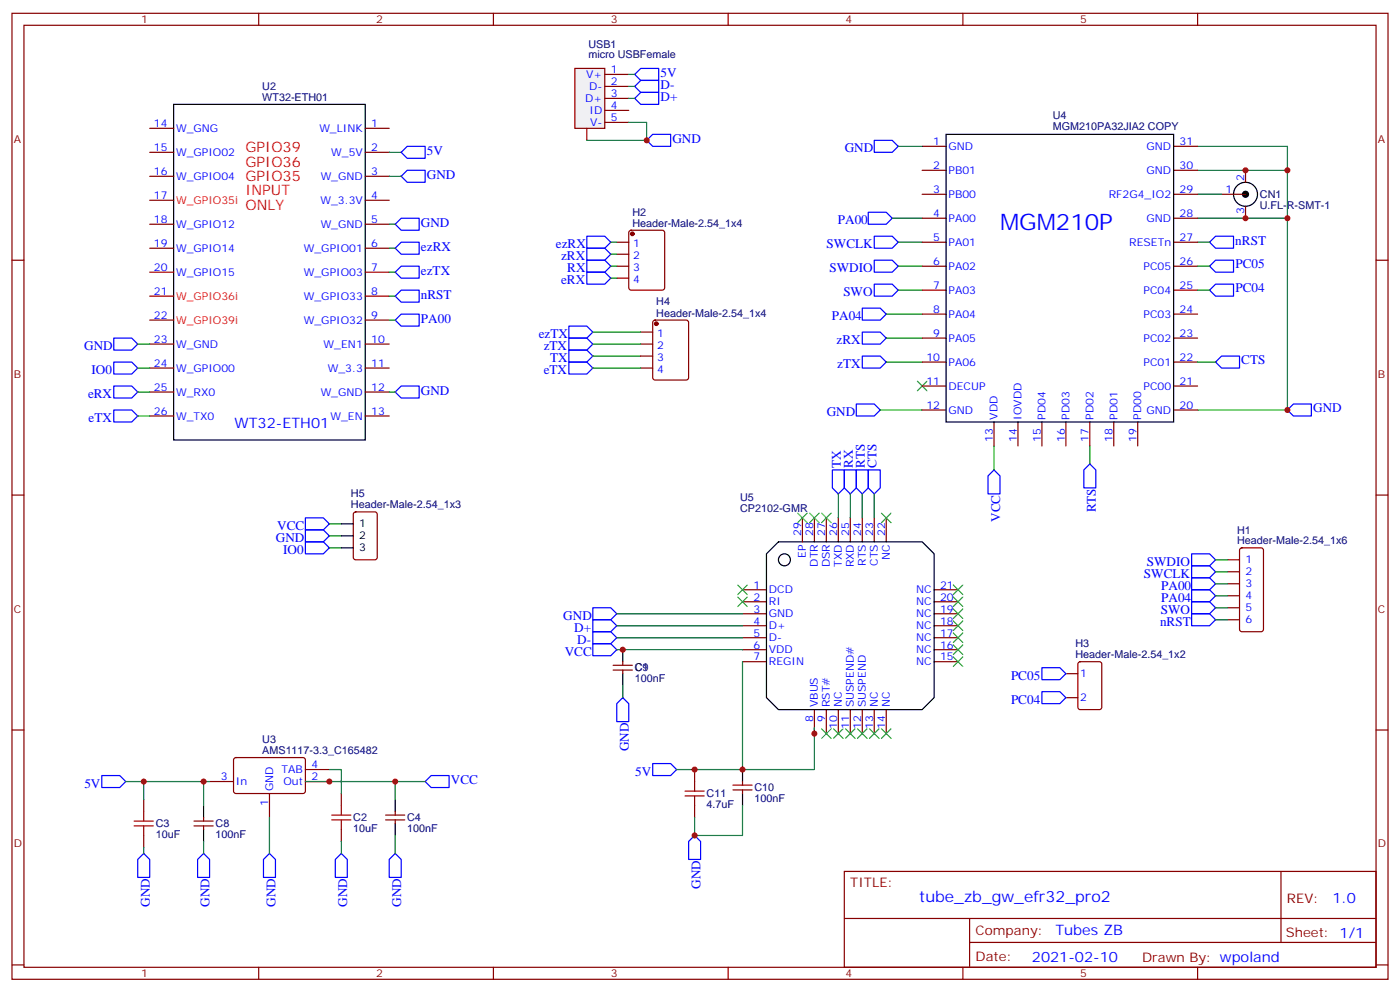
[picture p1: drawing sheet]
<svg xmlns="http://www.w3.org/2000/svg" width="412mm" height="292mm" viewBox="0 0 412 292" stroke-linecap="round" stroke-linejoin="round" font-family="sans-serif">
<g fill="none" stroke="#870000" stroke-width=".35">
<path d="M3.5 3.9h405.4v284.4h-405.4zM7.1 7.4h398.2v277.3h-398.2zM76.2 3.9v3.5M145.3 3.9v3.5M214.5 3.9v3.5M283.6 3.9v3.5M352.8 3.9v3.5M44.1 37.8h7.1M107.6 37.8h7.1M44.1 44.8h7.1M44.1 51.9h7.1M44.1 58.9h7.1"/>
<path d="M107.6 44.8h7.1M107.6 51.9h7.1M107.6 58.9h7.1M3.5 76.6h3.6M44.1 66h7.1M44.1 73.1h7.1M107.6 66h7.1M107.6 73.1h7.1M405.3 76.6h3.6M44.1 80.1h7.1M44.1 87.2h7.1M44.1 94.2h7.1"/>
<path d="M107.6 80.1h7.1M107.6 87.2h7.1M107.6 94.2h7.1M44.1 101.3h7.1M44.1 108.3h7.1M44.1 115.4h7.1M107.6 101.3h7.1M107.6 108.3h7.1M107.6 115.4h7.1M44.1 122.4h7.1M107.6 122.4h7.1M3.5 145.7h3.6"/>
<path d="M104.3 150.9l.5-.2h5.6l.7 .4v13l-.4 .6-5.9 .1-.7-.5v-12.9zM405.3 145.7h3.6M3.5 214.9h3.6M405.3 214.9h3.6M248.7 256.5h156.6v28.2h-156.6zM377.3 256.5v20.9M248.7 270.4h156.5M285.6 277.4h119.6M285.6 270.4v14.1M3.5 284h3.6M76.2 284.7v3.6M145.3 284.7v3.6"/>
<path d="M214.5 284.7v3.6M283.6 284.7v3.6M352.8 284.7v3.6M405.3 284h3.6"/>
</g>
<path d="M51.2 30.7h56.4v98.8h-56.4zM100.5 154.2h3.6M100.5 157.7h3.6M100.5 161.3h3.6" fill="none" stroke="#000" stroke-width=".35"/>
<path d="M116.4 73.1l1.8-1.8h5.3v3.5h-5.3zM116.4 66l1.8-1.8h5.3v3.6h-5.3zM116.4 87.2l1.8-1.8h5.3v3.5h-5.3zM116.4 80.1l1.8-1.7h5.3v3.5h-5.3zM116.4 94.2l1.8-1.7h5.3v3.5h-5.3zM33.5 113.6h5.3l1.8 1.8-1.8 1.8h-5.3zM33.5 106.6h5.3l1.8 1.7-1.8 1.8h-5.3zM33.5 120.7h5.3l1.8 1.7-1.8 1.8h-5.3zM90 152.4h5.2l1.8 1.8-1.8 1.8h-5.2zM90 156h5.2l1.8 1.7-1.8 1.8h-5.2zM90 159.5h5.2l1.8 1.8-1.8 1.7h-5.2z" fill="none" stroke="#00f" stroke-width=".35"/>
<path d="M114.7 44.8h3.5M114.7 73.1h1.7M114.7 66h1.7M114.7 87.2h1.7M114.7 80.1h1.7M114.7 94.2h1.7M40.6 115.4h3.5M40.6 108.3h3.5M40.6 122.4h3.5M97 154.2h3.5M97 157.7h3.5M97 161.3h3.5" fill="none" stroke="#008700" stroke-width=".35"/>
<path d="M169.3 20.1h8.9v17.7h-8.9z" fill="#f0f0f0" stroke="#870000" stroke-width=".35"/>
<g fill="none" stroke="#870000" stroke-width=".35">
<path d="M172.9 37.8v3.5M178.2 21.9h7M178.2 25.4h7M178.2 29h7M178.2 32.5h7M178.2 36h7M271.6 57.2h7.1M271.6 43.1h7.1M271.6 50.1h7.1M345.7 57.2h7.1M345.7 43.1h7.1M345.7 50.1h7.1"/>
<path d="M359.8 57.2h3.6M366.9 50.1v3.6M181.7 71.3h3.5M181.7 74.8h3.5M181.7 78.4h3.5M185.4 68l.5-.2h9.2l.6 .4 .1 16.5-.5 .7h-9.4l-.6-.5-.1-16.4zM271.6 71.3h7.1M271.6 78.4h7.1M271.6 64.2h7.1M345.7 71.3h7.1M345.7 78.4h7.1M345.7 64.2h7.1"/>
<path d="M366.9 60.7v3.5M181.7 81.9h3.5M188.7 97.8h3.6M192.5 94.4l.5-.2h9.1l.7 .5v16.5l-.4 .6-9.4 .1-.7-.5v-16.5zM271.6 85.4h7.1M271.6 92.5h7.1M271.6 99.5h7.1M345.7 85.4h7.1M345.7 92.5h7.1M345.7 99.5h7.1M188.7 101.3h3.6M188.7 104.8h3.6"/>
<path d="M188.7 108.3h3.6M271.6 106.6h7.1M271.6 113.6h7.1M345.7 106.6h7.1M345.7 113.6h7.1M271.6 120.7h7.1M292.8 124.2v7.1M299.9 124.2v7.1M306.9 124.2v7.1M314 124.2v7.1M321 124.2v7.1M328.1 124.2v7.1"/>
<path d="M335.1 124.2v7.1M345.7 120.7h7.1M236.4 152.4v7.1M239.9 152.4v7.1M243.4 152.4v7.1M246.9 152.4v7.1M250.5 152.4v7.1M254 152.4v7.1M257.5 152.4v7.1M261.1 152.4v7.1M218.7 173.6h7.1M218.7 177.1h7.1"/>
<path d="M275.2 173.6h7M275.2 177.1h7M361.6 164.8h3.5M361.6 168.3h3.5M361.6 171.8h3.5M361.6 175.4h3.5M361.6 178.9h3.5M365.4 161.5l.4-.2h5.7l.6 .4 .1 23.5-.5 .7h-5.9l-.6-.4-.1-23.5zM180.6 195.8h5.7M180.6 197.2h5.7M183.4 194.8v1M183.4 197.2v1.1"/>
<path d="M218.7 180.7h7.1M218.7 184.2h7.1M218.7 187.7h7.1M218.7 191.2h7.1M218.7 194.8h7.1M275.2 180.7h7M275.2 184.2h7M275.2 187.7h7M275.2 191.2h7M275.2 194.8h7M314 198.3h3.5M317.7 195l.5-.2h5.6l.7 .4 .1 13-.5 .6-5.9 .1-.6-.5-.1-12.9z"/>
<path d="M361.6 182.4h3.5M239.9 208.9v7M243.4 208.9v7M246.9 208.9v7M250.5 208.9v7M254 208.9v7M257.5 208.9v7M261.1 208.9v7M314 205.4h3.5M42.3 235.3v3.6M61.7 230h7.1M69 223.2l.5-.2h20l.5 .7-.1 9.4-.6 .5-20.1-.1-.4-.6v-9.2z"/>
<path d="M79.4 233.6v7M90 230h7M90 226.5h7M100.5 233.6v3.5M113.6 239.9h5.6M116.4 238.9v1M204.6 226.5v3.5M204.6 237.1v3.5M215.9 231.1h5.6M215.9 232.5h5.6M218.7 230v1.1M218.7 232.5v1.1"/>
<path d="M42.3 245.9v3.5M57.1 241.7h5.7M57.1 243.1h5.7M60 240.6v1.1M60 243.1v1.1M100.5 244.2v3.5M113.6 241.3h5.6M116.4 241.3v1.1"/>
</g>
<g fill="none" stroke="#008700" stroke-width=".35">
<path d="M185.2 36h5.3v5.3h-17.6M185.2 21.9h1.8M185.2 25.4h1.8M185.2 29h1.8M114.7 51.9h3.5M264.6 43.1h7M352.8 43.1h26.4v77.6h-26.4M352.8 50.1h26.4M352.8 57.2h7M179.9 71.3h1.8M179.9 74.8h1.8M179.9 78.4h1.8"/>
<path d="M262.8 64.2h8.8M264.6 71.3h7M264.6 78.4h7M352.8 71.3h3.5M352.8 78.4h3.5M352.8 64.2h26.4M174.6 97.8h14.1M179.9 81.9h1.8M261.1 99.5h10.5M261.1 92.5h10.5M264.6 85.4h7M352.8 85.4h3.5"/>
<path d="M40.6 101.3h3.5M114.7 115.4h1.7M174.6 104.8h14.1M174.6 101.3h14.1M174.6 108.3h14.1M261.1 106.6h10.5M352.8 106.6h5.3M259.3 120.7h12.3M292.8 131.3v7M321 131.3v5.3M246.9 145.4v7M250.5 145.4v7"/>
<path d="M254 145.4v7M257.5 145.4v7M358.1 164.8h3.5M358.1 168.3h3.5M358.1 171.8h3.5M358.1 175.4h3.5M358.1 178.9h3.5M181.7 184.2h37M181.7 187.7h37M181.7 180.7h37M181.7 191.2h37M218.7 194.8v31.7"/>
<path d="M358.1 182.4h3.5M183.4 201.8v3.6M239.9 214.2v12.3h-40.6M37 230h24.7M42.3 230v5.3M60 230v7.1M90 230h35.2M97 226.5h3.5v7.1M116.4 230v5.3M218.7 237.1v8.8h-14.1v-5.3M42.3 249.4v1.8M60 247.7v3.5"/>
<path d="M79.4 240.6v10.6M100.5 247.7v3.5M116.4 245.9v5.3"/>
</g>
<g fill="none" stroke="#00f" stroke-width=".35">
<path d="M187 29l1.7-1.8h5.3v3.5h-5.3zM188.7 20.1h5.3v3.6h-5.3l-1.7-1.8zM188.7 23.7h5.3v3.5h-5.3l-1.7-1.8zM118.2 44.8l1.7-1.7h5.3v3.5h-5.3zM119.9 50.1h5.3v3.6h-5.3l-1.7-1.8zM190.5 41.3l1.8-1.8h5.3v3.6h-5.3zM257.5 41.3h5.3l1.8 1.8-1.8 1.7h-5.3zM172.9 76.6h5.3l1.7 1.8-1.7 1.7h-5.3zM172.9 73.1h5.3l1.7 1.7-1.7 1.8h-5.3zM172.9 69.5h5.3l1.7 1.8-1.7 1.8h-5.3zM255.8 62.5h5.3l1.7 1.7-1.7 1.8h-5.3zM257.5 69.5h5.3l1.8 1.8-1.8 1.8h-5.3z"/>
<path d="M257.5 76.6h5.3l1.8 1.8-1.8 1.7h-5.3zM358.1 69.5h5.3v3.6h-5.3l-1.8-1.8zM358.1 76.6h5.3v3.5h-5.3l-1.8-1.7zM33.5 99.5h5.3l1.8 1.8-1.8 1.7h-5.3zM167.6 96h5.3l1.7 1.8-1.7 1.7h-5.3zM167.6 99.5h5.3l1.7 1.8-1.7 1.7h-5.3zM172.9 80.1h5.3l1.7 1.8-1.7 1.7h-5.3zM254 97.8h5.3l1.8 1.7-1.8 1.8h-5.3zM254 90.7h5.3l1.8 1.8-1.8 1.7h-5.3zM257.5 83.6h5.3l1.8 1.8-1.8 1.8h-5.3zM358.1 83.6h5.3v3.6h-5.3l-1.8-1.8zM116.4 115.4l1.8-1.8h5.3v3.6h-5.3z"/>
<path d="M167.6 103h5.3l1.7 1.8-1.7 1.8h-5.3zM167.6 106.6h5.3l1.7 1.7-1.7 1.8h-5.3zM252.2 118.9h5.3l1.8 1.8-1.8 1.7h-5.3zM254 104.8h5.3l1.8 1.8-1.8 1.7h-5.3zM358.1 106.6l1.7-1.8h5.3v3.5h-5.3zM381 118.9h5.3v3.5h-5.3l-1.8-1.7zM245.2 138.3h3.5v5.3l-1.8 1.8-1.7-1.8zM248.7 138.3h3.5v5.3l-1.7 1.8-1.8-1.8zM252.2 138.3h3.6v5.3l-1.8 1.8-1.8-1.8zM255.8 138.3h3.5v5.3l-1.8 1.8-1.7-1.8zM321 136.6l1.8 1.7v5.3h-3.5v-5.3zM291 140.1l1.8-1.8 1.8 1.8v5.3h-3.6z"/>
<path d="M174.6 178.9h5.3l1.8 1.8-1.8 1.7h-5.3zM351 163h5.3l1.8 1.8-1.8 1.7h-5.3zM351 166.5h5.3l1.8 1.8-1.8 1.8h-5.3zM351 170.1h5.3l1.8 1.7-1.8 1.8h-5.3zM351 173.6h5.3l1.8 1.8-1.8 1.7h-5.3zM351 177.1h5.3l1.8 1.8-1.8 1.8h-5.3zM174.6 182.4h5.3l1.8 1.8-1.8 1.7h-5.3zM174.6 185.9h5.3l1.8 1.8-1.8 1.8h-5.3zM174.6 189.5h5.3l1.8 1.7-1.8 1.8h-5.3zM306.9 196.5h5.3l1.8 1.8-1.8 1.8h-5.3zM351 180.7h5.3l1.8 1.7-1.8 1.8h-5.3zM183.4 205.4l1.8 1.7v5.3h-3.5v-5.3z"/>
<path d="M306.9 203.6h5.3l1.8 1.8-1.8 1.7h-5.3zM30 228.3h5.3l1.7 1.7-1.7 1.8h-5.3zM125.2 230l1.8-1.7h5.3v3.5h-5.3zM192.3 224.8h5.3l1.7 1.7-1.7 1.8h-5.3zM42.3 251.2l1.8 1.8v5.3h-3.5v-5.3zM60 251.2l1.7 1.8v5.3h-3.5v-5.3zM79.4 251.2l1.7 1.8v5.3h-3.5v-5.3zM100.5 251.2l1.8 1.8v5.3h-3.5v-5.3zM116.4 251.2l1.8 1.8v5.3h-3.5v-5.3zM204.6 245.9l1.8 1.8v5.3h-3.6v-5.3z"/>
</g>
<g fill="none" stroke="#000" stroke-width=".35">
<path d="M278.7 39.5h67v84.7h-67zM229.3 159.5h42.3l3.6 3.5v42.4l-3.6 3.5h-42.3l-3.5-3.5v-42.4zM183.4 191.2v3.6M183.4 198.3v3.5M60 237.1v3.5M116.4 235.3v3.6M218.7 226.5v3.5M218.7 233.6v3.5M60 244.2v3.5M116.4 242.4v3.5"/>
<circle cx="366.9" cy="57.2" r="3.5"/>
<circle cx="231.1" cy="164.8" r="1.76"/>
</g>
<path d="M42.3 238.9v2.8M97.7 239.9h5.7M100.5 237.1v2.8M201.8 232.9h5.6M201.8 234.3h5.6M204.6 230v2.9M204.6 234.3v2.8M39.5 241.7h5.7M39.5 243.1h5.7M42.3 243.1v2.8M97.7 241.3h5.7M100.5 241.3v2.9" fill="none" stroke="#a10000" stroke-width=".35"/>
<g fill="none" stroke="#3c3" stroke-width=".35">
<path d="M270.2 112.2l2.8 2.8M273 112.2l-2.8 2.8M234.9 151l2.9 2.8M237.8 151l-2.9 2.8M238.5 151l2.8 2.8M241.3 151l-2.8 2.8M242 151l2.8 2.8M244.8 151l-2.8 2.8M259.6 151l2.9 2.8M262.5 151l-2.9 2.8M217.3 172.2l2.8 2.8M217.3 175.7l2.8 2.8"/>
<path d="M220.1 172.2l-2.8 2.8M220.1 175.7l-2.8 2.8M280.8 172.2l2.8 2.8M280.8 175.7l2.8 2.8M280.8 179.2l2.8 2.9M283.6 172.2l-2.8 2.8M283.6 175.7l-2.8 2.8M283.6 179.2l-2.8 2.9M280.8 182.8l2.8 2.8M280.8 186.3l2.8 2.8M280.8 189.8l2.8 2.9M280.8 193.4l2.8 2.8"/>
<path d="M283.6 182.8l-2.8 2.8M283.6 186.3l-2.8 2.8M283.6 189.8l-2.8 2.9M283.6 193.4l-2.8 2.8M242 214.5l2.8 2.8M244.8 214.5l-2.8 2.8M245.5 214.5l2.9 2.8M248.4 214.5l-2.9 2.8M249.1 214.5l2.8 2.8M251.9 214.5l-2.8 2.8M252.6 214.5l2.8 2.8M255.4 214.5l-2.8 2.8"/>
<path d="M256.1 214.5l2.8 2.8M258.9 214.5l-2.8 2.8M259.6 214.5l2.9 2.8M262.5 214.5l-2.9 2.8"/>
</g>
<g fill="#870000" stroke="#870000" stroke-width=".35">
<circle cx="186.3" cy="68.8" r=".53"/>
<circle cx="193.3" cy="95.3" r=".53"/>
</g>
<circle cx="366.9" cy="57.2" r=".88" fill="#000" stroke="#000" stroke-width=".35"/>
<path d="M363.4 57.2h3.5" fill="none" stroke="#600" stroke-width=".35"/>
<g fill="#c00">
<circle cx="190.5" cy="41.3" r=".88"/>
<circle cx="42.3" cy="230" r=".88"/>
<circle cx="60" cy="230" r=".88"/>
<circle cx="116.4" cy="230" r=".88"/>
<circle cx="97" cy="230" r=".88"/>
<circle cx="183.4" cy="191.2" r=".88"/>
<circle cx="239.9" cy="215.9" r=".88"/>
<circle cx="218.7" cy="226.5" r=".88"/>
<circle cx="204.6" cy="226.5" r=".88"/>
<circle cx="204.6" cy="245.9" r=".88"/>
<circle cx="379.2" cy="120.7" r=".88"/>
<circle cx="379.2" cy="50.1" r=".88"/>
<circle cx="379.2" cy="64.2" r=".88"/>
<circle cx="366.9" cy="64.2" r=".88"/>
<circle cx="366.9" cy="50.1" r=".88"/>
</g>
<text font-size="6.7" fill="#00f" x="294.6" y="67.8">MGM210P</text>
<text font-size="4.6" fill="#00f" x="270.8" y="265.5">tube_zb_gw_efr32_pro2</text>
<g font-size="4.2" fill="#f00">
<text x="72.3" y="44.8">GPIO39</text>
<text x="72.3" y="49.1">GPIO36</text>
<text x="72.3" y="53.3">GPIO35</text>
<text x="72.3" y="57.5">INPUT</text>
<text x="72.3" y="61.8">ONLY</text>
</g>
<g font-size="4.2" fill="#00f">
<text x="69.1" y="126">WT32-ETH01</text>
<text x="392.5" y="265.8">1.0</text>
<text x="310.9" y="275.3">Tubes ZB</text>
<text x="304" y="283.1">2021-02-10</text>
</g>
<g font-size="3.9" fill="#00f">
<text x="194.6" y="22.7">5V</text>
<text x="194.6" y="26.1">D-</text>
<text x="194.6" y="29.6">D+</text>
<text x="125.8" y="45.6">5V</text>
<text x="198.1" y="42.1">GND</text>
<text x="248.8" y="44.8">GND</text>
<text x="125.8" y="52.7">GND</text>
<text x="124" y="66.8">GND</text>
<text x="246.8" y="66">PA00</text>
<text x="124" y="73.8">ezRX</text>
<text x="163.8" y="73.1">ezRX</text>
<text x="165.3" y="76.6">zRX</text>
<text x="243.5" y="73.1">SWCLK</text>
<text x="363.9" y="72.1">nRST</text>
<text x="124" y="80.9">ezTX</text>
<text x="165.3" y="83.6">eRX</text>
<text x="167.1" y="80.2">RX</text>
<text x="244.3" y="80.1">SWDIO</text>
<text x="363.9" y="79">PC05</text>
<text x="124" y="88">nRST</text>
<text x="248.4" y="87.2">SWO</text>
<text x="363.9" y="86.1">PC04</text>
<text x="124" y="95">PA00</text>
<text x="245.1" y="94.2">PA04</text>
<text x="158.7" y="99.5">ezTX</text>
<text x="246.4" y="101.3">zRX</text>
<text x="24.8" y="103">GND</text>
<text x="160.2" y="103">zTX</text>
<text x="162" y="106.7">TX</text>
<text x="365.7" y="107.3">CTS</text>
<text x="27" y="110.1">IO0</text>
<text x="160.2" y="110.1">eTX</text>
<text x="246.6" y="108.3">zTX</text>
<text x="25.9" y="117.2">eRX</text>
<text x="124" y="116.2">GND</text>
<text x="26.1" y="124.2">eTX</text>
<text x="243.6" y="122.4">GND</text>
<text x="386.8" y="121.4">GND</text>
<text x="247.7" y="137.8" transform="rotate(-90 247.7 137.8)">TX</text>
<text x="251.2" y="137.8" transform="rotate(-90 251.2 137.8)">RX</text>
<text x="254.7" y="137.8" transform="rotate(-90 254.7 137.8)">RTS</text>
<text x="258.2" y="137.8" transform="rotate(-90 258.2 137.8)">CTS</text>
<text x="81.7" y="156">VCC</text>
<text x="294.6" y="153.6" transform="rotate(-90 294.6 153.6)">VCC</text>
<text x="322.8" y="150.8" transform="rotate(-90 322.8 150.8)">RTS</text>
<text x="81.3" y="159.5">GND</text>
<text x="83.4" y="163">IO0</text>
<text x="337.8" y="166.5">SWDIO</text>
<text x="337" y="170.1">SWCLK</text>
<text x="342.1" y="173.6">PA00</text>
<text x="342.1" y="177.1">PA04</text>
<text x="165.9" y="182.4">GND</text>
<text x="169.1" y="185.9">D+</text>
<text x="341.7" y="184.2">nRST</text>
<text x="341.9" y="180.7">SWO</text>
<text x="170" y="189.5">D-</text>
<text x="166.4" y="193.1">VCC</text>
<text x="297.8" y="200.1">PC05</text>
<text x="297.8" y="207.1">PC04</text>
<text x="185.2" y="221.1" transform="rotate(-90 185.2 221.1)">GND</text>
<text x="24.8" y="231.8">5V</text>
<text x="132.8" y="230.8">VCC</text>
<text x="187.1" y="228.3">5V</text>
<text x="206.4" y="261.7" transform="rotate(-90 206.4 261.7)">GND</text>
<text x="44.1" y="267" transform="rotate(-90 44.1 267)">GND</text>
<text x="61.7" y="267" transform="rotate(-90 61.7 267)">GND</text>
<text x="81.1" y="267" transform="rotate(-90 81.1 267)">GND</text>
<text x="102.3" y="267" transform="rotate(-90 102.3 267)">GND</text>
<text x="118.2" y="267" transform="rotate(-90 118.2 267)">GND</text>
</g>
<g font-size="3.9" fill="#800">
<text x="250.5" y="261.1">TITLE:</text>
<text x="379.1" y="265.8">REV:</text>
<text x="287.4" y="275.3">Company:</text>
<text x="378.7" y="275.9">Sheet: 1/1</text>
<text x="287.4" y="283">Date:</text>
<text x="336.4" y="283.1">Drawn By: wpoland</text>
</g>
<g font-size="3.2" fill="#800">
<text x="41.6" y="6.9">1</text>
<text x="110.8" y="6.9">2</text>
<text x="179.9" y="6.9">3</text>
<text x="249.1" y="6.9">4</text>
<text x="318.2" y="6.9">5</text>
<text x="4.1" y="42">A</text>
<text x="405.9" y="42">A</text>
<text x="4.1" y="111.2">B</text>
<text x="405.9" y="111.2">B</text>
<text x="4.1" y="180.3">C</text>
<text x="405.9" y="180.3">C</text>
<text x="4.1" y="249.4">D</text>
<text x="405.9" y="249.4">D</text>
<text x="41.6" y="287.7">1</text>
<text x="110.8" y="287.7">2</text>
<text x="179.9" y="287.7">3</text>
<text x="249.1" y="287.7">4</text>
<text x="318.2" y="287.7">5</text>
</g>
<g font-size="3.2" fill="#000080">
<text x="173.3" y="17.2">micro USBFemale</text>
<text x="173.3" y="14.1">USB1</text>
<text x="77.3" y="29.7">WT32-ETH01</text>
<text x="77.3" y="26.5">U2</text>
<text x="310.1" y="35.1">U4</text>
<text x="310.1" y="38.3">MGM210PA32JIA2 COPY</text>
<text x="371.1" y="58.3">CN1</text>
<text x="186.3" y="63.5">H2</text>
<text x="371.1" y="61.5">U.FL-R-SMT-1</text>
<text x="186.3" y="66.7">Header-Male-2.54_1x4</text>
<text x="193.3" y="89.9">H4</text>
<text x="193.3" y="93.2">Header-Male-2.54_1x4</text>
<text x="103.4" y="149.6">Header-Male-2.54_1x3</text>
<text x="103.4" y="146.4">H5</text>
<text x="218" y="147.5">U5</text>
<text x="218" y="150.7">CP2102-GMR</text>
<text x="364.4" y="160.2">Header-Male-2.54_1x6</text>
<text x="364.4" y="157.1">H1</text>
<text x="316.8" y="190.6">H3</text>
<text x="187" y="197.6">C1</text>
<text x="187" y="197.6">C9</text>
<text x="316.8" y="193.7">Header-Male-2.54_1x2</text>
<text x="187" y="200.9">100nF</text>
<text x="77.3" y="221.8">AMS1117-3.3_C165482</text>
<text x="77.3" y="218.7">U3</text>
<text x="222.2" y="232.9">C10</text>
<text x="208.1" y="237.9">4.7uF</text>
<text x="208.1" y="234.7">C11</text>
<text x="222.2" y="236.1">100nF</text>
<text x="45.9" y="243.5">C3</text>
<text x="63.5" y="243.5">C8</text>
<text x="104.1" y="245">10uF</text>
<text x="104.1" y="241.7">C2</text>
<text x="119.9" y="245">100nF</text>
<text x="119.9" y="241.7">C4</text>
<text x="45.9" y="246.7">10uF</text>
<text x="63.5" y="246.7">100nF</text>
</g>
<g font-size="3.2" fill="#00f">
<text x="172.7" y="23">V+</text>
<text x="179.9" y="21.6">1</text>
<text x="173.6" y="26.5">D-</text>
<text x="179.9" y="25.1">2</text>
<text x="179.9" y="28.6">3</text>
<text x="172.4" y="30">D+</text>
<text x="173.7" y="33.5">ID</text>
<text x="179.9" y="32.1">4</text>
<text x="179.9" y="35.7">5</text>
<text x="45.4" y="37.4">14</text>
<text x="51.9" y="38.8">W_GNG</text>
<text x="94.1" y="38.8">W_LINK</text>
<text x="109.4" y="37.4">1</text>
<text x="173.8" y="37.1">V-</text>
<text x="45.4" y="44.5">15</text>
<text x="51.9" y="45.9">W_GPIO02</text>
<text x="97.6" y="45.9">W_5V</text>
<text x="109.4" y="44.5">2</text>
<text x="274.9" y="42.7">1</text>
<text x="279.4" y="44.1">GND</text>
<text x="337.7" y="44.1">GND</text>
<text x="347.5" y="42.7">31</text>
<text x="45.4" y="51.5">16</text>
<text x="51.9" y="53">W_GPIO04</text>
<text x="94.5" y="53">W_GND</text>
<text x="109.4" y="51.5">3</text>
<text x="274.9" y="49.8">2</text>
<text x="279.4" y="51.2">PB01</text>
<text x="337.7" y="51.2">GND</text>
<text x="347.5" y="49.8">30</text>
<text x="366.5" y="53.3" transform="rotate(-90 366.5 53.3)">2</text>
<text x="45.4" y="58.6">17</text>
<text x="109.4" y="58.6">4</text>
<text x="274.9" y="56.8">3</text>
<text x="279.4" y="58.2">PB00</text>
<text x="326.6" y="58.2">RF2G4_IO2</text>
<text x="347.5" y="56.8">29</text>
<text x="361" y="56.8">1</text>
<text x="45.4" y="65.7">18</text>
<text x="94.4" y="60">W_3.3V</text>
<text x="109.4" y="65.7">5</text>
<text x="274.9" y="63.9">4</text>
<text x="279.4" y="65.3">PA00</text>
<text x="337.7" y="65.3">GND</text>
<text x="347.5" y="63.9">28</text>
<text x="366.5" y="63.1" transform="rotate(-90 366.5 63.1)">3</text>
<text x="51.9" y="67.1">W_GPIO12</text>
<text x="94.5" y="67.1">W_GND</text>
<text x="274.9" y="70.9">5</text>
<text x="347.5" y="70.9">27</text>
<text x="45.4" y="72.7">19</text>
<text x="51.9" y="74.1">W_GPIO14</text>
<text x="89.5" y="74.1">W_GPIO01</text>
<text x="109.4" y="72.7">6</text>
<text x="186.5" y="72.7">1</text>
<text x="186.5" y="76.2">2</text>
<text x="274.9" y="78">6</text>
<text x="279.4" y="72.4">PA01</text>
<text x="332.7" y="72.4">RESETn</text>
<text x="347.5" y="78">26</text>
<text x="45.4" y="79.8">20</text>
<text x="51.9" y="81.2">W_GPIO15</text>
<text x="89.5" y="81.2">W_GPIO03</text>
<text x="109.4" y="79.8">7</text>
<text x="186.5" y="79.8">3</text>
<text x="186.5" y="83.3">4</text>
<text x="279.4" y="79.4">PA02</text>
<text x="336.9" y="79.4">PC05</text>
<text x="45.4" y="86.8">21</text>
<text x="89.5" y="88.2">W_GPIO33</text>
<text x="109.4" y="86.8">8</text>
<text x="274.9" y="85.1">7</text>
<text x="279.4" y="86.5">PA03</text>
<text x="336.9" y="86.5">PC04</text>
<text x="347.5" y="85.1">25</text>
<text x="45.4" y="93.9">22</text>
<text x="89.5" y="95.3">W_GPIO32</text>
<text x="109.4" y="93.9">9</text>
<text x="274.9" y="92.1">8</text>
<text x="279.4" y="93.5">PA04</text>
<text x="336.9" y="93.5">PC03</text>
<text x="347.5" y="92.1">24</text>
<text x="45.4" y="100.9">23</text>
<text x="109.4" y="100.9">10</text>
<text x="193.6" y="99.2">1</text>
<text x="274.9" y="99.2">9</text>
<text x="279.4" y="100.6">PA05</text>
<text x="336.9" y="100.6">PC02</text>
<text x="347.5" y="99.2">23</text>
<text x="45.4" y="108">24</text>
<text x="51.9" y="102.3">W_GND</text>
<text x="95.3" y="102.3">W_EN1</text>
<text x="109.4" y="108">11</text>
<text x="193.6" y="102.7">2</text>
<text x="193.6" y="106.2">3</text>
<text x="272.9" y="106.2">10</text>
<text x="279.4" y="107.6">PA06</text>
<text x="336.9" y="107.6">PC01</text>
<text x="347.5" y="106.2">22</text>
<text x="51.9" y="109.4">W_GPIO00</text>
<text x="96.6" y="109.4">W_3.3</text>
<text x="193.6" y="109.7">4</text>
<text x="272.9" y="113.3">11</text>
<text x="347.5" y="113.3">21</text>
<text x="45.4" y="115">25</text>
<text x="51.9" y="116.5">W_RX0</text>
<text x="94.5" y="116.5">W_GND</text>
<text x="109.4" y="115">12</text>
<text x="279.4" y="114.7">DECUP</text>
<text x="336.9" y="114.7">PC00</text>
<text x="45.4" y="122.1">26</text>
<text x="51.9" y="123.5">W_TX0</text>
<text x="97.4" y="123.5">W_EN</text>
<text x="109.4" y="122.1">13</text>
<text x="272.9" y="120.3">12</text>
<text x="279.4" y="121.7">GND</text>
<text x="293.9" y="123.5" transform="rotate(-90 293.9 123.5)">VDD</text>
<text x="300.9" y="123.5" transform="rotate(-90 300.9 123.5)">IOVDD</text>
<text x="308" y="123.5" transform="rotate(-90 308 123.5)">PD04</text>
<text x="315" y="123.5" transform="rotate(-90 315 123.5)">PD03</text>
<text x="322.1" y="123.5" transform="rotate(-90 322.1 123.5)">PD02</text>
<text x="329.1" y="123.5" transform="rotate(-90 329.1 123.5)">PD01</text>
<text x="336.2" y="123.5" transform="rotate(-90 336.2 123.5)">PD00</text>
<text x="337.7" y="121.7">GND</text>
<text x="347.5" y="120.3">20</text>
<text x="292.5" y="130" transform="rotate(-90 292.5 130)">13</text>
<text x="299.5" y="130" transform="rotate(-90 299.5 130)">14</text>
<text x="306.6" y="130" transform="rotate(-90 306.6 130)">15</text>
<text x="313.6" y="130" transform="rotate(-90 313.6 130)">16</text>
<text x="320.7" y="130" transform="rotate(-90 320.7 130)">17</text>
<text x="327.7" y="130" transform="rotate(-90 327.7 130)">18</text>
<text x="334.8" y="130" transform="rotate(-90 334.8 130)">19</text>
<text x="236" y="157.7" transform="rotate(-90 236 157.7)">29</text>
<text x="239.5" y="157.7" transform="rotate(-90 239.5 157.7)">28</text>
<text x="243.1" y="157.7" transform="rotate(-90 243.1 157.7)">27</text>
<text x="246.6" y="157.7" transform="rotate(-90 246.6 157.7)">26</text>
<text x="250.1" y="157.7" transform="rotate(-90 250.1 157.7)">25</text>
<text x="253.6" y="157.7" transform="rotate(-90 253.6 157.7)">24</text>
<text x="257.2" y="157.7" transform="rotate(-90 257.2 157.7)">23</text>
<text x="260.7" y="157.7" transform="rotate(-90 260.7 157.7)">22</text>
<text x="237.4" y="164.1" transform="rotate(-90 237.4 164.1)">EP</text>
<text x="240.9" y="166.8" transform="rotate(-90 240.9 166.8)">DTR</text>
<text x="244.5" y="167" transform="rotate(-90 244.5 167)">DSR</text>
<text x="248" y="166.8" transform="rotate(-90 248 166.8)">TXD</text>
<text x="251.5" y="167" transform="rotate(-90 251.5 167)">RXD</text>
<text x="255.1" y="166.5" transform="rotate(-90 255.1 166.5)">RTS</text>
<text x="258.6" y="166.5" transform="rotate(-90 258.6 166.5)">CTS</text>
<text x="262.1" y="164.8" transform="rotate(-90 262.1 164.8)">NC</text>
<text x="366.9" y="165.8">1</text>
<text x="222" y="173.2">1</text>
<text x="276.9" y="173.2">21</text>
<text x="366.9" y="169.4">2</text>
<text x="366.9" y="172.9">3</text>
<text x="222" y="176.8">2</text>
<text x="226.5" y="174.7">DCD</text>
<text x="226.5" y="178.2">RI</text>
<text x="269.9" y="178.2">NC</text>
<text x="269.9" y="174.7">NC</text>
<text x="276.9" y="176.8">20</text>
<text x="366.9" y="176.4">4</text>
<text x="366.9" y="180">5</text>
<text x="222" y="180.3">3</text>
<text x="222" y="183.8">4</text>
<text x="226.5" y="181.7">GND</text>
<text x="226.5" y="185.2">D+</text>
<text x="269.9" y="185.2">NC</text>
<text x="269.9" y="181.7">NC</text>
<text x="276.9" y="183.8">18</text>
<text x="276.9" y="180.3">19</text>
<text x="366.9" y="183.5">6</text>
<text x="222" y="187.4">5</text>
<text x="222" y="190.9">6</text>
<text x="226.5" y="188.8">D-</text>
<text x="269.9" y="188.8">NC</text>
<text x="276.9" y="190.9">16</text>
<text x="276.9" y="187.4">17</text>
<text x="222" y="194.4">7</text>
<text x="226.5" y="192.3">VDD</text>
<text x="226.5" y="195.8">REGIN</text>
<text x="269.9" y="195.8">NC</text>
<text x="269.9" y="192.3">NC</text>
<text x="276.9" y="194.4">15</text>
<text x="318.2" y="199.4">1</text>
<text x="240.9" y="208.2" transform="rotate(-90 240.9 208.2)">VBUS</text>
<text x="244.5" y="208.2" transform="rotate(-90 244.5 208.2)">RST#</text>
<text x="248" y="208.2" transform="rotate(-90 248 208.2)">NC</text>
<text x="251.5" y="208.2" transform="rotate(-90 251.5 208.2)">SUSPEND#</text>
<text x="255.1" y="208.2" transform="rotate(-90 255.1 208.2)">SUSPEND</text>
<text x="258.6" y="208.2" transform="rotate(-90 258.6 208.2)">NC</text>
<text x="262.1" y="208.2" transform="rotate(-90 262.1 208.2)">NC</text>
<text x="318.2" y="206.4">2</text>
<text x="239.5" y="212.7" transform="rotate(-90 239.5 212.7)">8</text>
<text x="243.1" y="212.7" transform="rotate(-90 243.1 212.7)">9</text>
<text x="246.6" y="214.7" transform="rotate(-90 246.6 214.7)">10</text>
<text x="250.1" y="214.7" transform="rotate(-90 250.1 214.7)">11</text>
<text x="253.6" y="214.7" transform="rotate(-90 253.6 214.7)">12</text>
<text x="257.2" y="214.7" transform="rotate(-90 257.2 214.7)">13</text>
<text x="260.7" y="214.7" transform="rotate(-90 260.7 214.7)">14</text>
<text x="83" y="227.6">TAB</text>
<text x="91.7" y="226.2">4</text>
<text x="65" y="229.7">3</text>
<text x="69.5" y="231.1">In</text>
<text x="80.4" y="232.9" transform="rotate(-90 80.4 232.9)">GND</text>
<text x="83.5" y="231.1">Out</text>
<text x="91.7" y="229.7">2</text>
<text x="79" y="237.4" transform="rotate(-90 79 237.4)">1</text>
</g>
<g font-size="3.2" fill="#f00">
<text x="51.9" y="60">W_GPIO35i</text>
<text x="51.9" y="88.2">W_GPIO36i</text>
<text x="51.9" y="95.3">W_GPIO39i</text>
</g>
<g font-size="3.2">
<text x="105.8" y="155.3">1</text>
<text x="105.8" y="158.8">2</text>
<text x="105.8" y="162.3">3</text>
</g>
</svg>
